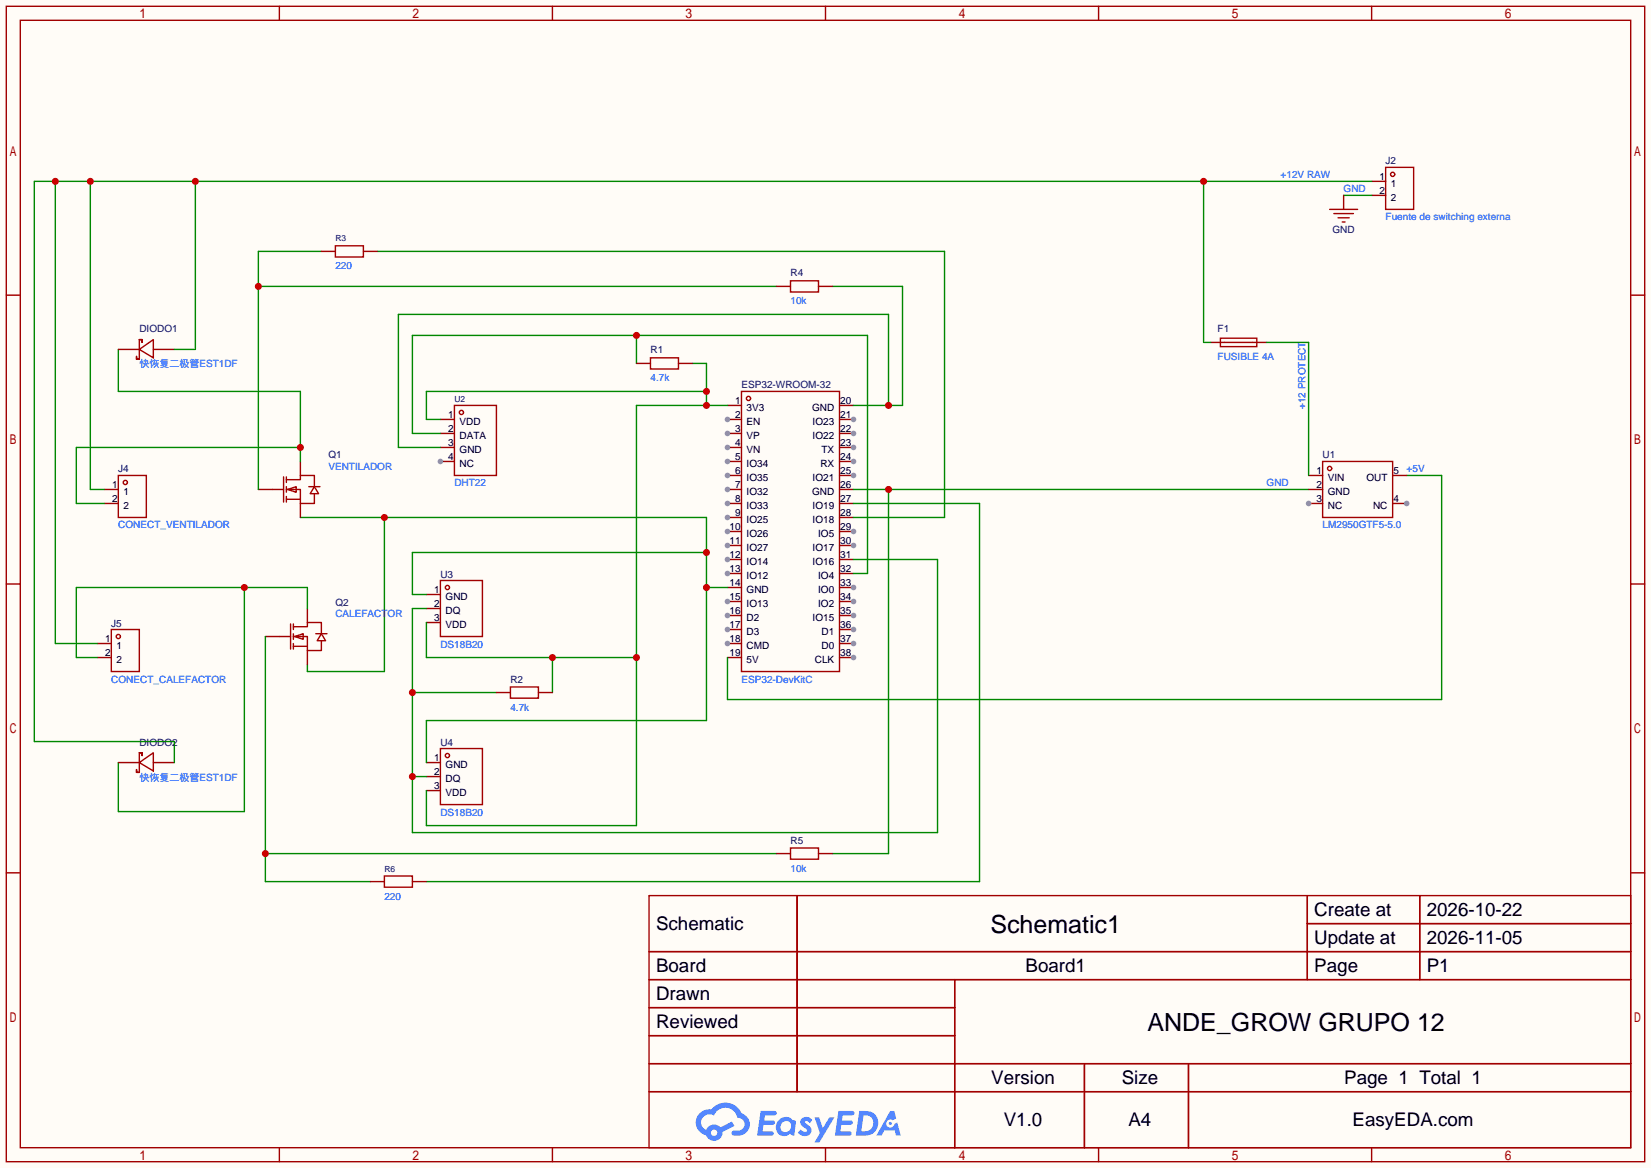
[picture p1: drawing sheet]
<svg xmlns="http://www.w3.org/2000/svg" width="299mm" height="212mm" viewBox="0 0 299 212" stroke-linecap="round" stroke-linejoin="round" font-family="sans-serif">
<path d="M0 0h299.5v211.8h-299.5z" fill="#fffcf7"/>
<g fill="none" stroke="#a10000" stroke-width=".25">
<path d="M1.1 1.1h297.2v209.6h-297.2zM3.7 3.7h292.1v204.5h-292.1zM50.7 1.1v2.6M100.2 1.1v2.6M149.7 1.1v2.6M199.3 1.1v2.6M248.8 1.1v2.6M1.1 53.5h2.6M295.8 53.5h2.5M1.1 105.9h2.6M295.8 105.9h2.5M1.1 158.3h2.6"/>
<path d="M295.8 158.3h2.5M117.7 162.4h178.1v45.8h-178.1zM117.7 172.6h178.1M117.7 177.7h178.1M144.6 162.4v35.6M173.2 177.7v30.5M237.1 162.4v15.3M237.1 167.5h58.7M257.5 162.4v15.3M117.7 182.8h55.5M117.7 192.9h178.1M117.7 187.8h55.5"/>
<path d="M117.7 198h178.1M196.7 192.9v15.3M215.6 192.9v15.3M50.7 208.2v2.5M100.2 208.2v2.5M149.7 208.2v2.5M199.3 208.2v2.5M248.8 208.2v2.5"/>
</g>
<g fill="#5487ff">
<path d="M145.5 202.8a1.3 1.3 0 0 1 1.8 .3l-.4 .6a.54 .54 0 0 0-.9-.2l.1 .2a1.58 1.58 0 0 1 1.1 1.6 1.43 1.43 0 0 1-2.5 .1l.5-.6a.64 .64 0 0 0 .5 .5 .64 .64 0 0 0 .7-.3l-.2-.2a1.6 1.6 0 0 1-1-1.6z"/>
<path d="M147.7 202.7h.9l.7 1.9 1.1-1.9h.9l-2.7 4.5h-.9l1-1.7z"/>
<path d="M138 201.5h1.6a1.31 1.31 0 0 1 1.2 .2 .4 .4 0 0 1-.3 .6h-1.8l-.1 .9h1.6a.4 .4 0 0 1 .4 .4 .4 .4 0 0 1-.4 .4h-1.7l-.2 1.2h.8a1.23 1.23 0 0 1 1.2 .2 .39 .39 0 0 1-.3 .6h-2.7z"/>
<path d="M152.1 201.5h1.6a1.32 1.32 0 0 1 1.3 .2 .39 .39 0 0 1-.4 .6h-1.7l-.2 .9h1.7a.4 .4 0 0 1 .3 .4 .4 .4 0 0 1-.4 .4h-1.7l-.2 1.2h.8a1.23 1.23 0 0 1 1.2 .2 .39 .39 0 0 1-.3 .6h-2.7z"/>
<path d="M161.5 201.5h.7l.4 1.3-.7 .4a.75 .75 0 0 0-1.1 .3 .75 .75 0 0 0 .5 1 .75 .75 0 0 0 .9-.6l.6-.3 .6 2.4h-.9l-.2-1h-1.9l-.5 1h-.9z"/>
<path d="M155.9 201.5l-.7 4.5h1.5a2.27 2.27 0 0 0 2.6-2.3 2.27 2.27 0 0 0-2.7-2.2zM156.6 202.3a1.5 1.5 0 0 1 1.8 1.5 1.5 1.5 0 0 1-1.9 1.4h-.3z"/>
<path d="M141.3 203.1a1.62 1.62 0 0 0-.4 2.1 1.62 1.62 0 0 0 2 .7l.4-.3 .3 .3 .5 .1 .3-2.5-.2-.3h-.4a1.58 1.58 0 0 0-2.5-.1zM141.9 203.6a.99 .99 0 0 1 1.6 .3 .99 .99 0 0 1-.9 1.4 .94 .94 0 0 1-1-.5 .94 .94 0 0 1 .3-1.2z"/>
<path d="M126.9 201.9a2.37 2.37 0 0 0 1.2 4 1.54 1.54 0 0 0 1.7 1 1.54 1.54 0 0 0 1.3-1.6l2.1-1.1-.5-.8-2 1.1a1.57 1.57 0 0 0-2.6 .4 1.5 1.5 0 0 1-.8-2.1 1.5 1.5 0 0 1 2.2-.5 2.23 2.23 0 0 1 2.3-1.4 2.23 2.23 0 0 1 2 1.8 1.16 1.16 0 0 1 1.2 1.1 1.16 1.16 0 0 1-1 1.3h-.7a.47 .47 0 0 0-.6 .3 .47 .47 0 0 0 .4 .6 2.23 2.23 0 0 0 2.3-.7 2.23 2.23 0 0 0 .4-2.3 2.16 2.16 0 0 0-1.3-1.1 3.2 3.2 0 0 0-5.4-.7l-1.2 .1zM129 205.4a.58 .58 0 0 1 1.1 0 .58 .58 0 0 1-1.1 0z"/>
<circle cx="161.5" cy="203.8" r=".28"/>
</g>
<g fill="none" stroke="#a10000" stroke-width=".25">
<path d="M82.4 73.5h7.6v12.7h-7.6z"/>
<circle cx="83.7" cy="74.8" r=".38"/>
</g>
<path d="M79.9 76.1h2.5M79.9 78.6h2.5M79.9 81.2h2.5M79.9 83.7h2.5" fill="none" stroke="#870000" stroke-width=".25"/>
<circle cx="79.9" cy="83.7" r=".51" fill="#999"/>
<g fill="none" stroke="#a10000" stroke-width=".25">
<path d="M251.3 30.4h5.1v7.6h-5.1zM134.5 71h17.8v50.8h-17.8zM221.4 61.3h6.6v1.6h-6.6zM222.1 62.1h5.1M79.9 105.3h7.6v10.1h-7.6zM79.9 135.8h7.6v10.1h-7.6z"/>
<circle cx="252.6" cy="31.6" r=".38"/>
<circle cx="135.8" cy="72.3" r=".38"/>
<circle cx="81.2" cy="106.6" r=".38"/>
<circle cx="81.2" cy="137" r=".38"/>
</g>
<path d="M248.8 32.9h2.5M248.8 35.4h2.5M132 73.5h2.5M132 76.1h2.5M219.6 62.1h2.5M227.2 62.1h2.5M77.3 107.8h2.6M77.3 110.4h2.6M77.3 112.9h2.6M77.3 138.3h2.6M77.3 140.8h2.6M77.3 143.4h2.6" fill="none" stroke="#870000" stroke-width=".25"/>
<circle cx="132" cy="76.1" r=".51" fill="#999"/>
<path d="M132 78.6h2.5" fill="none" stroke="#870000" stroke-width=".25"/>
<circle cx="132" cy="78.6" r=".51" fill="#999"/>
<path d="M132 81.2h2.5" fill="none" stroke="#870000" stroke-width=".25"/>
<circle cx="132" cy="81.2" r=".51" fill="#999"/>
<path d="M132 83.7h2.5" fill="none" stroke="#870000" stroke-width=".25"/>
<circle cx="132" cy="83.7" r=".51" fill="#999"/>
<path d="M132 86.2h2.5" fill="none" stroke="#870000" stroke-width=".25"/>
<circle cx="132" cy="86.2" r=".51" fill="#999"/>
<path d="M132 88.8h2.5" fill="none" stroke="#870000" stroke-width=".25"/>
<circle cx="132" cy="88.8" r=".51" fill="#999"/>
<path d="M132 91.3h2.5" fill="none" stroke="#870000" stroke-width=".25"/>
<circle cx="132" cy="91.3" r=".51" fill="#999"/>
<path d="M132 93.9h2.5" fill="none" stroke="#870000" stroke-width=".25"/>
<circle cx="132" cy="93.9" r=".51" fill="#999"/>
<path d="M132 96.4h2.5" fill="none" stroke="#870000" stroke-width=".25"/>
<circle cx="132" cy="96.4" r=".51" fill="#999"/>
<path d="M132 98.9h2.5" fill="none" stroke="#870000" stroke-width=".25"/>
<circle cx="132" cy="98.9" r=".51" fill="#999"/>
<path d="M132 101.5h2.5" fill="none" stroke="#870000" stroke-width=".25"/>
<circle cx="132" cy="101.5" r=".51" fill="#999"/>
<path d="M132 104h2.5" fill="none" stroke="#870000" stroke-width=".25"/>
<circle cx="132" cy="104" r=".51" fill="#999"/>
<path d="M132 106.6h2.5M132 109.1h2.5" fill="none" stroke="#870000" stroke-width=".25"/>
<circle cx="132" cy="109.1" r=".51" fill="#999"/>
<path d="M132 111.6h2.5" fill="none" stroke="#870000" stroke-width=".25"/>
<circle cx="132" cy="111.6" r=".51" fill="#999"/>
<path d="M132 114.2h2.5" fill="none" stroke="#870000" stroke-width=".25"/>
<circle cx="132" cy="114.2" r=".51" fill="#999"/>
<path d="M132 116.7h2.5" fill="none" stroke="#870000" stroke-width=".25"/>
<circle cx="132" cy="116.7" r=".51" fill="#999"/>
<path d="M152.3 73.5h2.5M152.3 76.1h2.5M132 119.3h2.5" fill="none" stroke="#870000" stroke-width=".25"/>
<circle cx="154.8" cy="76.1" r=".51" fill="#999"/>
<path d="M152.3 78.6h2.5" fill="none" stroke="#870000" stroke-width=".25"/>
<circle cx="154.8" cy="78.6" r=".51" fill="#999"/>
<path d="M152.3 81.2h2.5" fill="none" stroke="#870000" stroke-width=".25"/>
<circle cx="154.8" cy="81.2" r=".51" fill="#999"/>
<path d="M152.3 83.7h2.5" fill="none" stroke="#870000" stroke-width=".25"/>
<circle cx="154.8" cy="83.7" r=".51" fill="#999"/>
<path d="M152.3 86.2h2.5" fill="none" stroke="#870000" stroke-width=".25"/>
<circle cx="154.8" cy="86.2" r=".51" fill="#999"/>
<path d="M152.3 88.8h2.5M152.3 91.3h2.5M152.3 93.9h2.5M152.3 96.4h2.5" fill="none" stroke="#870000" stroke-width=".25"/>
<circle cx="154.8" cy="96.4" r=".51" fill="#999"/>
<path d="M152.3 98.9h2.5" fill="none" stroke="#870000" stroke-width=".25"/>
<circle cx="154.8" cy="98.9" r=".51" fill="#999"/>
<path d="M152.3 101.5h2.5M152.3 104h2.5M152.3 106.6h2.5" fill="none" stroke="#870000" stroke-width=".25"/>
<circle cx="154.8" cy="106.6" r=".51" fill="#999"/>
<path d="M152.3 109.1h2.5" fill="none" stroke="#870000" stroke-width=".25"/>
<circle cx="154.8" cy="109.1" r=".51" fill="#999"/>
<path d="M152.3 111.6h2.5" fill="none" stroke="#870000" stroke-width=".25"/>
<circle cx="154.8" cy="111.6" r=".51" fill="#999"/>
<path d="M152.3 114.2h2.5" fill="none" stroke="#870000" stroke-width=".25"/>
<circle cx="154.8" cy="114.2" r=".51" fill="#999"/>
<path d="M152.3 116.7h2.5" fill="none" stroke="#870000" stroke-width=".25"/>
<circle cx="154.8" cy="116.7" r=".51" fill="#999"/>
<path d="M152.3 119.3h2.5" fill="none" stroke="#870000" stroke-width=".25"/>
<circle cx="154.8" cy="119.3" r=".51" fill="#999"/>
<path d="M154.8 88.8h82.6M161.2 88.8v66h-10.2M255.1 86.2h6.4v40.7h-129.5v-7.6" fill="none" stroke="#008700" stroke-width=".25"/>
<circle cx="161.2" cy="88.8" r=".63" fill="#c00"/>
<path d="M54.5 93.9h73.6v36.8h-50.8v7.6M69.7 93.9v27.9h-13.9v-1.3M128.1 106.6h3.9M128.1 100.2h-53.3v7.6h2.5" fill="none" stroke="#008700" stroke-width=".25"/>
<g fill="#c00">
<circle cx="128.1" cy="106.6" r=".63"/>
<circle cx="128.1" cy="100.2" r=".63"/>
<circle cx="69.7" cy="93.9" r=".63"/>
</g>
<path d="M125.6 65.9h2.5v7.6M128.1 71h-50.8v5.1h2.6M132 73.5h-16.6v76.2h-38.1v-6.3M77.3 112.9v6.4h38.1M100.2 119.3v6.3" fill="none" stroke="#008700" stroke-width=".25"/>
<g fill="#c00">
<circle cx="128.1" cy="71" r=".63"/>
<circle cx="128.1" cy="73.5" r=".63"/>
<circle cx="115.4" cy="119.3" r=".63"/>
<circle cx="100.2" cy="119.3" r=".63"/>
</g>
<path d="M79.9 78.6h-5.1v-17.8h82.6v43.2h-2.6M115.4 60.8v5.1" fill="none" stroke="#008700" stroke-width=".25"/>
<circle cx="115.4" cy="60.8" r=".63" fill="#c00"/>
<path d="M151 51.9h12.7v21.6h-8.9M161.2 73.5v-16.5h-88.9v24.2h7.6" fill="none" stroke="#008700" stroke-width=".25"/>
<circle cx="161.2" cy="73.5" r=".63" fill="#c00"/>
<path d="M154.8 101.5h15.3v49.5h-95.3v-40.6h2.5M74.8 125.6h15.2M74.8 140.8h2.5" fill="none" stroke="#008700" stroke-width=".25"/>
<g fill="#c00">
<circle cx="74.8" cy="140.8" r=".63"/>
<circle cx="74.8" cy="125.6" r=".63"/>
</g>
<g fill="none" stroke="#a10000" stroke-width=".25">
<path d="M49.4 88.8h2M51.4 86.5v4.6M51.9 87h2.6v-.8h2.5v2.1M51.9 88.8h2.6v2.5h2.5v-1.8M51.9 90.6h2.6M51.9 86.5v1M51.9 88.3v1M51.9 90v1.1M52.2 88.8l1.5-.5v1zM56 88.3h2M57 88.3l.8 1.2h-1.5zM50.7 115.4h2"/>
<path d="M52.7 113.2v4.5M53.2 113.7h2.6v-.8h2.5v2M53.2 115.4h2.6v2.6h2.5v-1.8M53.2 117.2h2.6M53.2 113.2v1M53.2 114.9v1.1M53.2 116.7v1M53.5 115.4l1.5-.5v1.1zM57.3 114.9h2M58.3 114.9l.8 1.3h-1.6z"/>
</g>
<path d="M46.9 88.8h2.5M54.5 83.7v2.5M54.5 91.3v2.6M48.1 115.4h2.6M55.8 110.4v2.5M55.8 118v2.5" fill="none" stroke="#870000" stroke-width=".25"/>
<path d="M46.9 51.9h93.9M58.3 45.6h-11.4v43.2M68.5 45.6h102.8v48.3h-16.5" fill="none" stroke="#008700" stroke-width=".25"/>
<circle cx="46.9" cy="51.9" r=".63" fill="#c00"/>
<path d="M48.1 115.4v44.5h19.1M48.1 154.8h92.7" fill="none" stroke="#008700" stroke-width=".25"/>
<circle cx="48.1" cy="154.8" r=".63" fill="#c00"/>
<path d="M21.5 63.4v7.6h33v12.7M54.5 81.2h-40.7v10.1h5.1M154.8 91.3h22.9v68.6h-100.4" fill="none" stroke="#008700" stroke-width=".25"/>
<g fill="none" stroke="#a10000" stroke-width=".25">
<path d="M21.5 86.2h5v7.7h-5z"/>
<circle cx="22.7" cy="87.5" r=".38"/>
</g>
<path d="M18.9 88.8h2.6M18.9 91.3h2.6" fill="none" stroke="#870000" stroke-width=".25"/>
<circle cx="54.5" cy="81.2" r=".63" fill="#c00"/>
<g fill="none" stroke="#a10000" stroke-width=".25">
<path d="M20.2 114.2h5.1v7.6h-5.1z"/>
<circle cx="21.5" cy="115.4" r=".38"/>
</g>
<path d="M17.7 116.7h2.5M17.7 119.3h2.5" fill="none" stroke="#870000" stroke-width=".25"/>
<path d="M44.3 106.6v40.6h-22.8v-8.9M55.8 110.4v-3.8h-42v12.7h3.9" fill="none" stroke="#008700" stroke-width=".25"/>
<circle cx="44.3" cy="106.6" r=".63" fill="#c00"/>
<g fill="none" stroke="#870000" stroke-width=".25">
<path d="M58.3 45.6h2.5M65.9 45.6h2.6M140.8 51.9h2.6M148.5 51.9h2.5M21.5 63.4h3.8M27.8 63.4h3.8M115.4 65.9h2.6M123.1 65.9h2.5M237.4 86.2h2.5M237.4 88.8h2.5M237.4 91.3h2.5M21.5 138.3h3.8"/>
<path d="M27.8 138.3h3.8M90 125.6h2.6M97.7 125.6h2.5M67.2 159.9h2.5M74.8 159.9h2.5M140.8 154.8h2.6M148.5 154.8h2.5"/>
</g>
<g fill="none" stroke="#a10000" stroke-width=".25">
<path d="M60.8 44.6h5.1v2h-5.1zM143.4 50.9h5.1v2.1h-5.1zM24.8 64.6v.6v-.6M25.3 65.2h-.5h.5M25.3 61.6h.5h-.5M25.3 63.4l2.5-1.8v3.3zM25.3 61.6v3.6M25.8 62.1v-.5v.5M118 64.9h5.1v2h-5.1zM239.9 83.7h12.7v10.2h-12.7zM24.8 139.6v.5v-.5M25.3 136.5h.5h-.5"/>
<path d="M25.3 138.3l2.5-1.8v3.3zM25.3 136.5v3.6M25.8 137v-.5v.5M92.6 124.6h5.1v2h-5.1zM25.3 140.1h-.5h.5M69.7 158.9h5.1v2h-5.1zM143.4 153.8h5.1v2h-5.1z"/>
<circle cx="241.2" cy="85" r=".38"/>
</g>
<path d="M243.7 35.4h5.1" fill="none" stroke="#008700" stroke-width=".25"/>
<circle cx="237.4" cy="91.3" r=".51" fill="#999"/>
<path d="M252.6 91.3h2.5" fill="none" stroke="#870000" stroke-width=".25"/>
<circle cx="255.1" cy="91.3" r=".51" fill="#999"/>
<path d="M252.6 86.2h2.5" fill="none" stroke="#870000" stroke-width=".25"/>
<path d="M10 32.9v83.8h7.7M16.4 32.9v55.9h2.5M35.4 32.9v30.5h-3.8M218.3 32.9v29.2h1.3M248.8 32.9h-242.6v101.6h25.4v3.8" fill="none" stroke="#008700" stroke-width=".25"/>
<g fill="#c00">
<circle cx="218.3" cy="32.9" r=".63"/>
<circle cx="35.4" cy="32.9" r=".63"/>
<circle cx="16.4" cy="32.9" r=".63"/>
<circle cx="10" cy="32.9" r=".63"/>
</g>
<path d="M229.7 62.1h7.7v24.1" fill="none" stroke="#008700" stroke-width=".25"/>
<path d="M243.7 35.4v2.6" fill="none" stroke="#870000" stroke-width=".25"/>
<path d="M241.2 38h5.1M241.9 38.7h3.6M242.7 39.5h2M243.5 40.3h.5" fill="none" stroke="#a10000" stroke-width=".25"/>
<g font-size="4.5">
<text x="179.6" y="169.2">Schematic1</text>
<text x="208.1" y="187">ANDE_GROW GRUPO 12</text>
</g>
<g font-size="3.4">
<text x="238.4" y="166.1">Create at</text>
<text x="258.8" y="166.1">2026-10-22</text>
<text x="119" y="168.7">Schematic</text>
<text x="238.4" y="171.2">Update at</text>
<text x="258.8" y="171.2">2026-11-05</text>
<text x="119" y="176.3">Board</text>
<text x="186" y="176.3">Board1</text>
<text x="238.4" y="176.3">Page</text>
<text x="258.8" y="176.3">P1</text>
<text x="119" y="181.4">Drawn</text>
<text x="119" y="186.5">Reviewed</text>
<text x="179.8" y="196.6">Version</text>
<text x="203.5" y="196.6">Size</text>
<text x="243.8" y="196.6">Page 1 Total 1</text>
<text x="182.1" y="204.2">V1.0</text>
<text x="204.7" y="204.2">A4</text>
<text x="245.3" y="204.2">EasyEDA.com</text>
</g>
<g font-size="1.8" fill="#000080">
<text x="251.3" y="29.8">J2</text>
<text x="241.7" y="42.3">GND</text>
<text x="143.4" y="50.1">R4</text>
<text x="25.3" y="60.3">DIODO1</text>
<text x="118" y="64.1">R1</text>
<text x="220.9" y="60.3">F1</text>
<text x="134.5" y="70.4">ESP32-WROOM-32</text>
<text x="59.6" y="83.1">Q1</text>
<text x="239.9" y="83.1">U1</text>
<text x="21.5" y="85.7">J4</text>
<text x="79.9" y="104.7">U3</text>
<text x="20.2" y="113.6">J5</text>
<text x="60.8" y="109.8">Q2</text>
<text x="92.6" y="123.8">R2</text>
<text x="25.3" y="135.2">DIODO2</text>
<text x="79.9" y="135.2">U4</text>
<text x="143.4" y="153">R5</text>
</g>
<g font-size="1.8" fill="#00f">
<text x="232.3" y="32.3">+12V RAW</text>
<text x="243.7" y="34.9">GND</text>
<text x="251.3" y="40">Fuente de switching externa</text>
<text x="60.8" y="48.9">220</text>
<text x="143.4" y="55.2">10k</text>
<text x="220.9" y="65.4">FUSIBLE 4A</text>
<text x="25.3" y="66.6">快恢复二极管EST1DF</text>
<text x="118" y="69.2">4.7k</text>
<text x="236.8" y="74.2" transform="rotate(-90 236.8 74.2)">+12 PROTECT</text>
<text x="59.6" y="85.2">VENTILADOR</text>
<text x="82.4" y="88.2">DHT22</text>
<text x="229.7" y="88.2">GND</text>
<text x="255.1" y="85.7">+5V</text>
<text x="21.5" y="95.8">CONECT_VENTILADOR</text>
<text x="239.9" y="95.8">LM2950GTF5-5.0</text>
<text x="60.8" y="111.9">CALEFACTOR</text>
<text x="79.9" y="117.4">DS18B20</text>
<text x="20.2" y="123.8">CONECT_CALEFACTOR</text>
<text x="134.5" y="123.8">ESP32-DevKitC</text>
<text x="92.6" y="128.9">4.7k</text>
<text x="25.3" y="141.6">快恢复二极管EST1DF</text>
<text x="79.9" y="147.9">DS18B20</text>
<text x="143.4" y="158.1">10k</text>
<text x="69.7" y="163.2">220</text>
</g>
<g font-size="1.8">
<text x="250.2" y="32.6">1</text>
<text x="250.2" y="35.1">2</text>
<text x="252.3" y="33.9">1</text>
<text x="252.3" y="36.4">2</text>
<text x="81.3" y="75.8">1</text>
<text x="83.4" y="77">VDD</text>
<text x="133.4" y="73.2">1</text>
<text x="133.4" y="75.8">2</text>
<text x="135.4" y="74.5">3V3</text>
<text x="135.4" y="77">EN</text>
<text x="147.3" y="74.5">GND</text>
<text x="147.4" y="77">IO23</text>
<text x="152.4" y="73.2">20</text>
<text x="152.4" y="75.8">21</text>
<text x="81.3" y="78.3">2</text>
<text x="81.3" y="80.8">3</text>
<text x="81.3" y="83.4">4</text>
<text x="83.4" y="79.6">DATA</text>
<text x="83.4" y="82.1">GND</text>
<text x="133.4" y="78.3">3</text>
<text x="133.4" y="80.8">4</text>
<text x="133.4" y="83.4">5</text>
<text x="135.4" y="79.6">VP</text>
<text x="135.4" y="82.1">VN</text>
<text x="147.4" y="79.6">IO22</text>
<text x="149" y="82.1">TX</text>
<text x="152.4" y="78.3">22</text>
<text x="152.4" y="80.8">23</text>
<text x="152.4" y="83.4">24</text>
<text x="20.3" y="88.5">1</text>
<text x="22.4" y="89.7">1</text>
<text x="83.4" y="84.7">NC</text>
<text x="133.4" y="85.9">6</text>
<text x="133.4" y="88.5">7</text>
<text x="135.4" y="84.7">IO34</text>
<text x="135.4" y="87.2">IO35</text>
<text x="135.4" y="89.7">IO32</text>
<text x="147.3" y="89.7">GND</text>
<text x="147.4" y="87.2">IO21</text>
<text x="148.8" y="84.7">RX</text>
<text x="152.4" y="85.9">25</text>
<text x="152.4" y="88.5">26</text>
<text x="238.8" y="85.9">1</text>
<text x="238.8" y="88.5">2</text>
<text x="240.8" y="87.2">VIN</text>
<text x="240.8" y="89.7">GND</text>
<text x="247.8" y="87.2">OUT</text>
<text x="252.7" y="85.9">5</text>
<text x="20.3" y="91">2</text>
<text x="22.4" y="92.3">2</text>
<text x="133.4" y="91">8</text>
<text x="133.4" y="93.5">9</text>
<text x="135.4" y="92.3">IO33</text>
<text x="135.4" y="94.8">IO25</text>
<text x="147.4" y="92.3">IO19</text>
<text x="147.4" y="94.8">IO18</text>
<text x="152.4" y="91">27</text>
<text x="152.4" y="93.5">28</text>
<text x="238.8" y="91">3</text>
<text x="240.8" y="92.3">NC</text>
<text x="249" y="92.3">NC</text>
<text x="252.7" y="91">4</text>
<text x="132.3" y="96.1">10</text>
<text x="132.3" y="98.6">11</text>
<text x="132.3" y="101.2">12</text>
<text x="135.4" y="97.4">IO26</text>
<text x="135.4" y="99.9">IO27</text>
<text x="147.4" y="99.9">IO17</text>
<text x="148.4" y="97.4">IO5</text>
<text x="152.4" y="96.1">29</text>
<text x="152.4" y="98.6">30</text>
<text x="152.4" y="101.2">31</text>
<text x="78.7" y="107.5">1</text>
<text x="132.3" y="103.7">13</text>
<text x="132.3" y="106.2">14</text>
<text x="135.4" y="102.4">IO14</text>
<text x="135.4" y="105">IO12</text>
<text x="135.4" y="107.5">GND</text>
<text x="147.4" y="102.4">IO16</text>
<text x="148.4" y="105">IO4</text>
<text x="148.4" y="107.5">IO0</text>
<text x="152.4" y="103.7">32</text>
<text x="152.4" y="106.2">33</text>
<text x="78.7" y="110.1">2</text>
<text x="78.7" y="112.6">3</text>
<text x="80.8" y="108.8">GND</text>
<text x="80.8" y="111.3">DQ</text>
<text x="80.8" y="113.9">VDD</text>
<text x="132.3" y="108.8">15</text>
<text x="132.3" y="111.3">16</text>
<text x="132.3" y="113.9">17</text>
<text x="135.4" y="110.1">IO13</text>
<text x="135.4" y="112.6">D2</text>
<text x="147.4" y="112.6">IO15</text>
<text x="148.4" y="110.1">IO2</text>
<text x="152.4" y="108.8">34</text>
<text x="152.4" y="111.3">35</text>
<text x="152.4" y="113.9">36</text>
<text x="19.1" y="116.4">1</text>
<text x="19.1" y="118.9">2</text>
<text x="21.1" y="117.7">1</text>
<text x="132.3" y="116.4">18</text>
<text x="132.3" y="118.9">19</text>
<text x="135.4" y="115.1">D3</text>
<text x="135.4" y="117.7">CMD</text>
<text x="149" y="115.1">D1</text>
<text x="149" y="117.7">D0</text>
<text x="152.4" y="116.4">37</text>
<text x="152.4" y="118.9">38</text>
<text x="21.1" y="120.2">2</text>
<text x="135.4" y="120.2">5V</text>
<text x="147.8" y="120.2">CLK</text>
<text x="78.7" y="138">1</text>
<text x="78.7" y="140.5">2</text>
<text x="78.7" y="143.1">3</text>
<text x="80.8" y="139.3">GND</text>
<text x="80.8" y="141.8">DQ</text>
<text x="80.8" y="144.3">VDD</text>
</g>
<g font-size="1.5" fill="#000080">
<text x="60.8" y="43.8">R3</text>
<text x="82.4" y="73">U2</text>
<text x="69.7" y="158.1">R6</text>
</g>
</svg>
